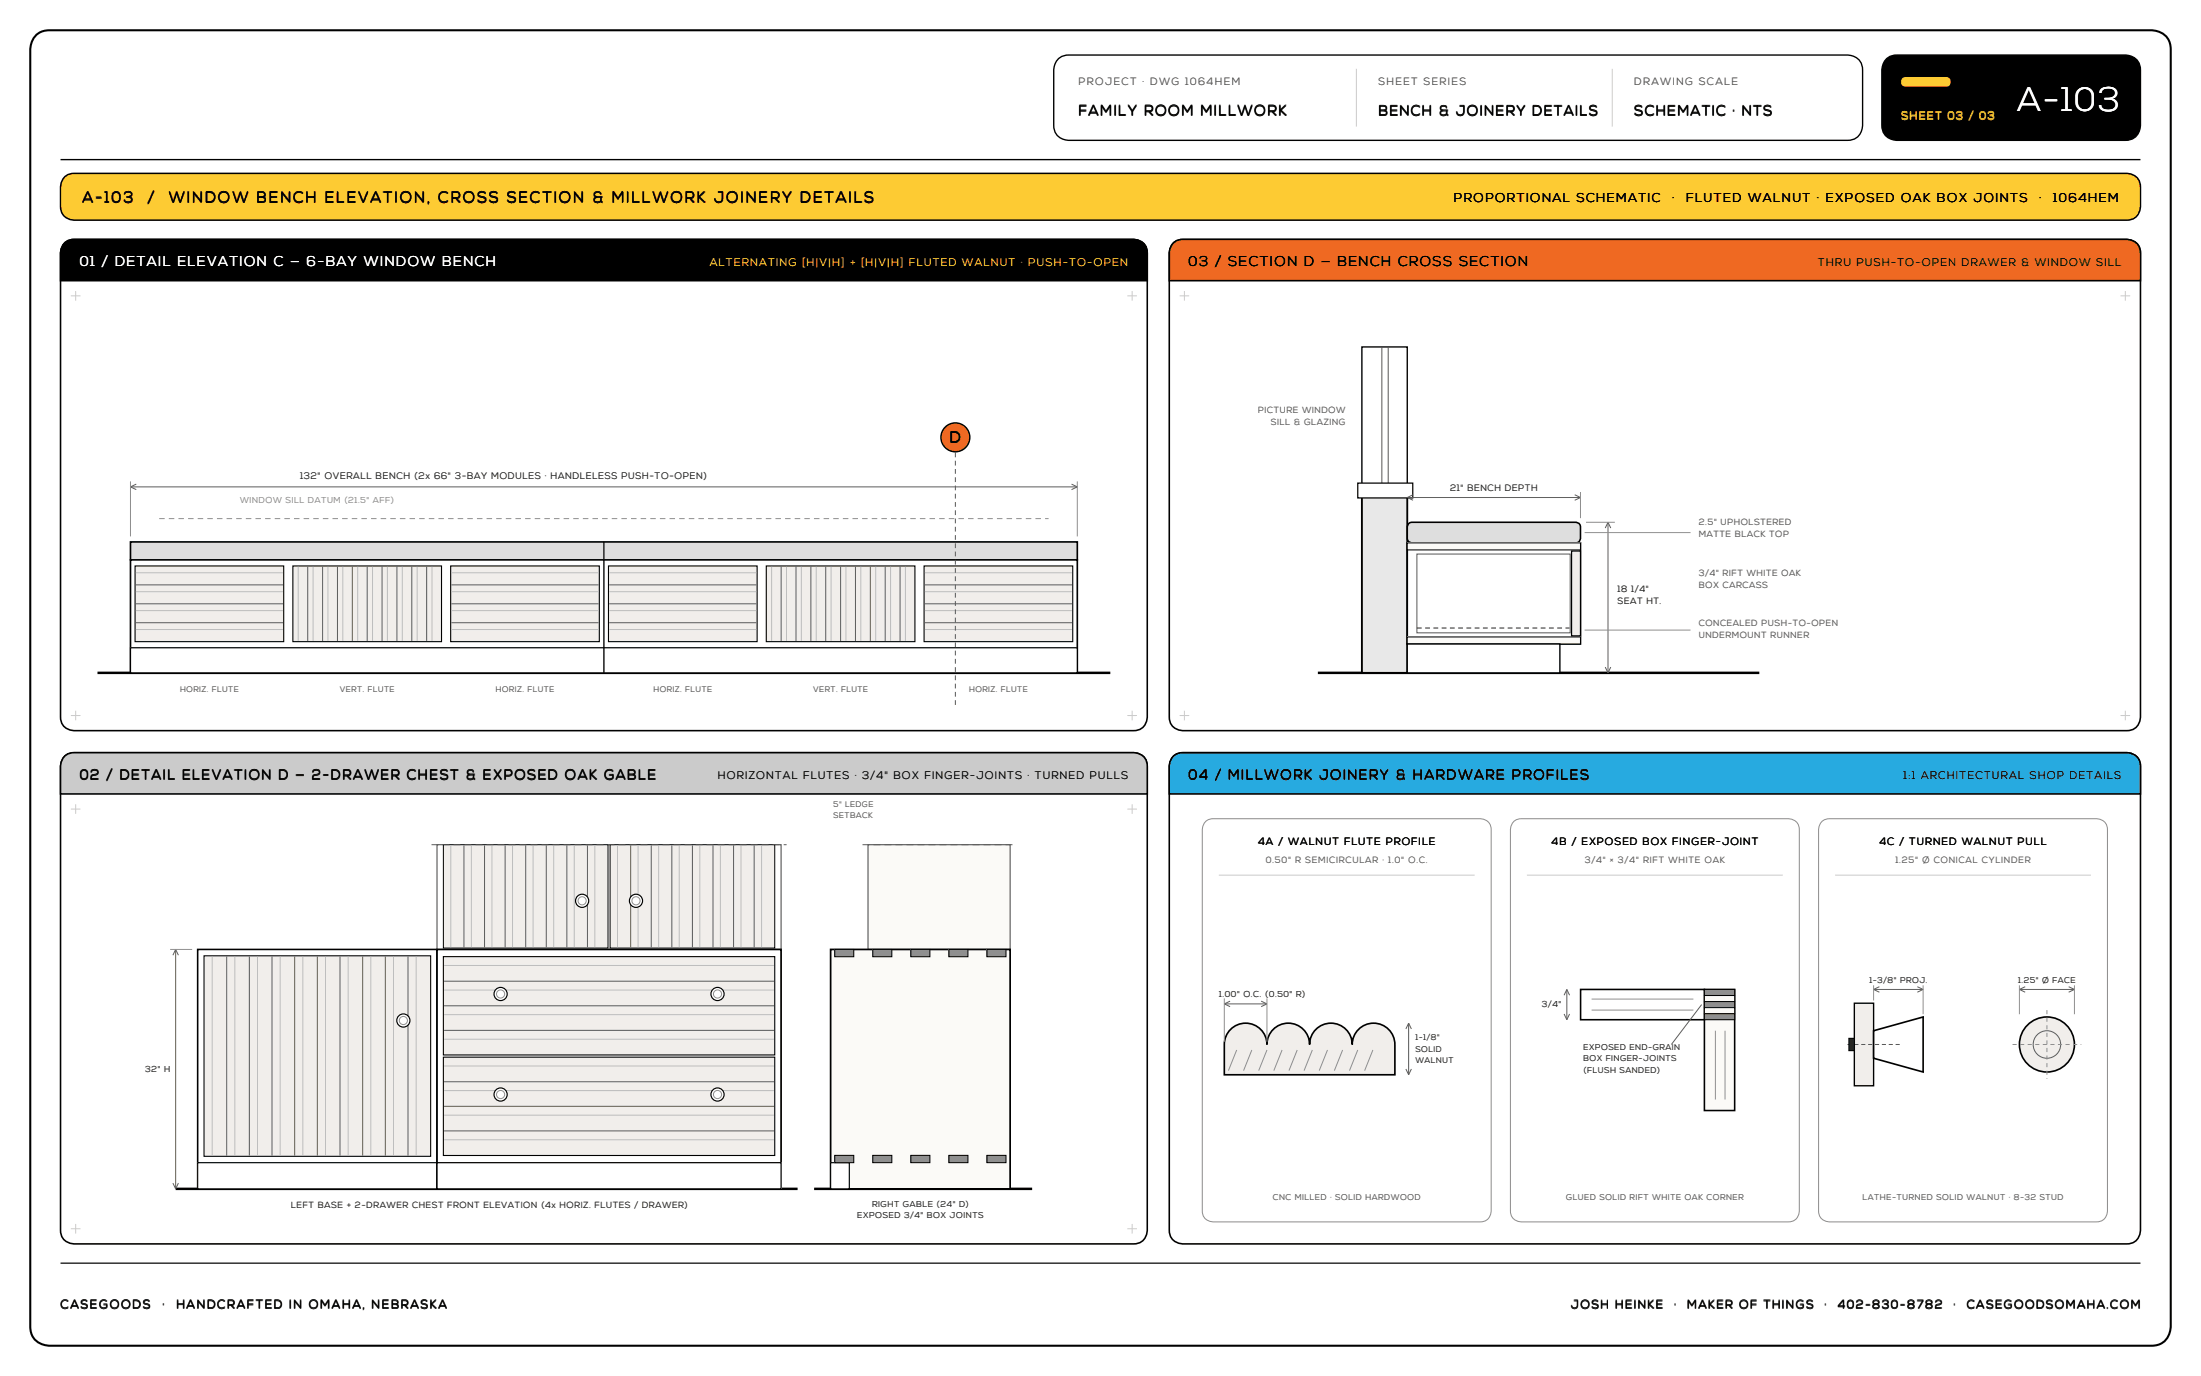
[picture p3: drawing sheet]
<svg xmlns="http://www.w3.org/2000/svg" width="564mm" height="353mm" viewBox="0 0 564 353" stroke-linecap="round" stroke-linejoin="round" font-family="sans-serif">
<path d="M9.5 8.8l.8-.5 1.1-.4 1.3-.1h539a4.8 4.8 0 0 1 5 4.9v327.4a4.8 4.8 0 0 1-5 4.9h-539a4.8 4.8 0 0 1-4.9-4.9v-327.4l.1-1.1a5.1 5.1 0 0 1 1.6-2.8z" fill="#fff" stroke="#000" stroke-width=".53"/>
<path d="M271.4 15.1l1.6-.9 1.1-.1h199.7a3.8 3.8 0 0 1 3.9 3.9v14.1a3.8 3.8 0 0 1-3.9 3.9h-199.7a3.8 3.8 0 0 1-3.9-3.9l.1-14.6a4.3 4.3 0 0 1 1.1-2.4z" fill="#fff" stroke="#000" stroke-width=".35"/>
<path d="M347.8 17.6v14.9M413.5 17.6v14.9" fill="none" stroke="#cbcbcb" stroke-width=".26"/>
<path d="M483.7 15.1l1.6-.9 1.2-.1h58.5a3.8 3.8 0 0 1 3.9 3.9v14.1a3.8 3.8 0 0 1-3.9 3.9h-58.5a3.8 3.8 0 0 1-3.9-3.9v-14.6a4.3 4.3 0 0 1 1.1-2.4z" fill="#000" stroke="#000" stroke-width=".35"/>
<path d="M487.8 20.1l.8-.3h10.6a1.25 1.25 0 0 1 1.1 1.2 1.25 1.25 0 0 1-1.1 1.2h-10.6a1.25 1.25 0 0 1-1.1-.8 1.25 1.25 0 0 1 .3-1.3z" fill="#fdcb33"/>
<path d="M15.5 40.9h533.4" fill="none" stroke="#000" stroke-width=".35"/>
<path d="M16.4 45.6l.6-.6 .9-.4 1.1-.2h526.4a3.5 3.5 0 0 1 3.5 3.6v4.9a3.5 3.5 0 0 1-3.5 3.5h-526.4a3.5 3.5 0 0 1-3.5-3.5v-5.1l.2-.9z" fill="#fdcb33" stroke="#000" stroke-width=".39"/>
<path d="M15.5 323.9h533.4" fill="none" stroke="#000" stroke-width=".32"/>
<path d="M16.4 62.5l.6-.6 .9-.4 1.1-.1h271.7a3.5 3.5 0 0 1 3.5 3.5v118.9a3.5 3.5 0 0 1-3.5 3.5h-271.7a3.5 3.5 0 0 1-3.5-3.5v-118.9l.2-1.1z" fill="#fff" stroke="#000" stroke-width=".41"/>
<path d="M16.4 62.5l.6-.6 .9-.4 1.1-.1h271.7a3.5 3.5 0 0 1 3.5 3.5v7.1h-278.7v-7.2l.2-1z" fill="#000" stroke="#000" stroke-width=".41"/>
<path d="M18.2 75.8h2.4M19.4 74.6v2.5M289.1 75.8h2.5M290.3 74.6v2.5M18.2 183.4h2.4M19.4 182.2v2.5M289.1 183.4h2.5M290.3 182.2v2.5" fill="none" stroke="#cbcbcb" stroke-width=".26"/>
<path d="M300.7 62.5l.6-.6 .9-.4 1.2-.1h242a3.5 3.5 0 0 1 3.5 3.5v118.9a3.5 3.5 0 0 1-3.5 3.5h-242a3.5 3.5 0 0 1-3.5-3.5v-118.9l.1-1.1z" fill="#fff" stroke="#000" stroke-width=".41"/>
<path d="M300.7 62.5l.6-.6 .9-.4 1.2-.1h242a3.5 3.5 0 0 1 3.5 3.5v7.1h-249v-7.2l.1-1z" fill="#ef6922" stroke="#000" stroke-width=".41"/>
<path d="M302.5 75.8h2.5M303.7 74.6v2.5M543.8 75.8h2.5M545 74.6v2.5M302.5 183.4h2.5M303.7 182.2v2.5M543.8 183.4h2.5M545 182.2v2.5" fill="none" stroke="#cbcbcb" stroke-width=".26"/>
<path d="M16.4 194.1l.6-.6 .9-.4 1.1-.1h271.7a3.5 3.5 0 0 1 3.5 3.5v118.9a3.5 3.5 0 0 1-3.5 3.5h-271.7a3.5 3.5 0 0 1-3.5-3.5v-118.9l.2-1.1z" fill="#fff" stroke="#000" stroke-width=".41"/>
<path d="M16.4 194.1l.6-.6 .9-.4 1.1-.1h271.7a3.5 3.5 0 0 1 3.5 3.5v7.1h-278.7v-7.3l.2-.9z" fill="#cbcbcb" stroke="#000" stroke-width=".41"/>
<path d="M18.2 207.4h2.4M19.4 206.2v2.5M289.1 207.4h2.5M290.3 206.2v2.5M18.2 315h2.4M19.4 313.8v2.5M289.1 315h2.5M290.3 313.8v2.5" fill="none" stroke="#cbcbcb" stroke-width=".26"/>
<path d="M300.7 194.1l.6-.6 .9-.4 1.2-.1h242a3.5 3.5 0 0 1 3.5 3.5v118.9a3.5 3.5 0 0 1-3.5 3.5h-242a3.5 3.5 0 0 1-3.5-3.5v-118.9l.1-1.1z" fill="#fff" stroke="#000" stroke-width=".41"/>
<path d="M300.7 194.1l.6-.6 .9-.4 1.2-.1h242a3.5 3.5 0 0 1 3.5 3.5v7.1h-249v-7.3l.1-.9z" fill="#27aae0" stroke="#000" stroke-width=".41"/>
<path d="M25 172.5h259.7" fill="none" stroke="#000" stroke-width=".63" stroke-linecap="butt"/>
<path d="M40.8 133h228.1" fill="none" stroke="#8f8f8f" stroke-width=".26" stroke-dasharray="1.4 1.1" stroke-linecap="butt"/>
<path d="M33.5 138.9h242.8v4.6h-242.8z" fill="#dedede"/>
<path d="M33.5 138.9h242.8v4.6h-242.8z" fill="none" stroke="#000" stroke-width=".42"/>
<path d="M154.9 138.9v4.6" fill="none" stroke="#000" stroke-width=".32"/>
<path d="M33.5 143.5h242.8v29h-242.8z" fill="#fff"/>
<path d="M33.5 143.5h242.8v29h-242.8z" fill="none" stroke="#000" stroke-width=".42"/>
<path d="M33.5 166.1h242.8v6.4h-242.8z" fill="#fff"/>
<path d="M33.5 166.1h242.8v6.4h-242.8z" fill="none" stroke="#000" stroke-width=".32"/>
<path d="M154.9 143.5v29" fill="none" stroke="#000" stroke-width=".35"/>
<path d="M34.6 145.1h38.2v19.4h-38.2z" fill="#f1eeeb"/>
<path d="M34.6 145.1h38.2v19.4h-38.2z" fill="none" stroke="#000" stroke-width=".28"/>
<path d="M34.8 150h37.8M34.8 154.8h37.8M34.8 159.7h37.8" fill="none" stroke="#5c5c5c" stroke-width=".26"/>
<path d="M34.8 146.8h37.7M34.8 151.7h37.7M34.8 156.5h37.7M34.8 161.4h37.7" fill="none" stroke="#bdbdbd" stroke-width=".26"/>
<path d="M75.1 145.1h38.1v19.4h-38.1z" fill="#f1eeeb"/>
<path d="M75.1 145.1h38.1v19.4h-38.1z" fill="none" stroke="#000" stroke-width=".28"/>
<path d="M78.9 145.3v19M82.7 145.3v19M86.5 145.3v19M90.4 145.3v19M94.2 145.3v19M98 145.3v19M101.8 145.3v19M105.6 145.3v19M109.4 145.3v19" fill="none" stroke="#5c5c5c" stroke-width=".26"/>
<path d="M76.5 145.3v19M80.3 145.3v19M84.1 145.3v19M87.9 145.3v19M91.7 145.3v19M95.5 145.3v19M99.4 145.3v19M103.2 145.3v19M107 145.3v19M110.8 145.3v19" fill="none" stroke="#bdbdbd" stroke-width=".26"/>
<path d="M115.6 145.1h38.1v19.4h-38.1z" fill="#f1eeeb"/>
<path d="M115.6 145.1h38.1v19.4h-38.1z" fill="none" stroke="#000" stroke-width=".28"/>
<path d="M115.7 150h37.8M115.7 154.8h37.8M115.7 159.7h37.8" fill="none" stroke="#5c5c5c" stroke-width=".26"/>
<path d="M115.8 146.8h37.7M115.8 151.7h37.7M115.8 156.5h37.7M115.8 161.4h37.7" fill="none" stroke="#bdbdbd" stroke-width=".26"/>
<path d="M156 145.1h38.2v19.4h-38.2z" fill="#f1eeeb"/>
<path d="M156 145.1h38.2v19.4h-38.2z" fill="none" stroke="#000" stroke-width=".28"/>
<path d="M156.2 150h37.8M156.2 154.8h37.8M156.2 159.7h37.8" fill="none" stroke="#5c5c5c" stroke-width=".26"/>
<path d="M156.3 146.8h37.7M156.3 151.7h37.7M156.3 156.5h37.7M156.3 161.4h37.7" fill="none" stroke="#bdbdbd" stroke-width=".26"/>
<path d="M196.5 145.1h38.1v19.4h-38.1z" fill="#f1eeeb"/>
<path d="M196.5 145.1h38.1v19.4h-38.1z" fill="none" stroke="#000" stroke-width=".28"/>
<path d="M200.3 145.3v19M204.1 145.3v19M207.9 145.3v19M211.8 145.3v19M215.6 145.3v19M219.4 145.3v19M223.2 145.3v19M227 145.3v19M230.8 145.3v19" fill="none" stroke="#5c5c5c" stroke-width=".26"/>
<path d="M197.9 145.3v19M201.7 145.3v19M205.5 145.3v19M209.3 145.3v19M213.1 145.3v19M216.9 145.3v19M220.8 145.3v19M224.6 145.3v19M228.4 145.3v19M232.2 145.3v19" fill="none" stroke="#bdbdbd" stroke-width=".26"/>
<path d="M237 145.1h38.1v19.4h-38.1z" fill="#f1eeeb"/>
<path d="M237 145.1h38.1v19.4h-38.1z" fill="none" stroke="#000" stroke-width=".28"/>
<path d="M33.5 124.8h242.8M33.5 124.8l1.4 .7M34.9 124.1l-1.4 .7M274.8 124.1l1.5 .7M276.3 124.8l-1.5 .7M237.2 150h37.7M237.2 154.8h37.7M237.2 159.7h37.7" fill="none" stroke="#5c5c5c" stroke-width=".26"/>
<path d="M237.2 146.8h37.7M237.2 151.7h37.7M237.2 156.5h37.7M237.2 161.4h37.7" fill="none" stroke="#bdbdbd" stroke-width=".26"/>
<path d="M33.5 123.4v14.1M276.3 123.4v14.1" fill="none" stroke="#8f8f8f" stroke-width=".26"/>
<path d="M245 116v65" fill="none" stroke="#5c5c5c" stroke-width=".26" stroke-dasharray="1.2 .9" stroke-linecap="butt"/>
<circle cx="245" cy="112.1" r="3.7" fill="#ef6922" stroke="#000" stroke-width=".37"/>
<path d="M338 172.5h113.2" fill="none" stroke="#000" stroke-width=".63" stroke-linecap="butt"/>
<path d="M349.3 127h11.6v45.5h-11.6z" fill="#e8e8e8"/>
<path d="M349.3 127h11.6v45.5h-11.6z" fill="none" stroke="#000" stroke-width=".48"/>
<path d="M349.3 88.9h11.6v38.1h-11.6z" fill="#fff"/>
<path d="M349.3 88.9h11.6v38.1h-11.6z" fill="none" stroke="#000" stroke-width=".35"/>
<path d="M354.4 88.9v38.1M356 88.9v38.1" fill="none" stroke="#5c5c5c" stroke-width=".26"/>
<path d="M348.2 123.9h14.1v3.8h-14.1z" fill="#fff"/>
<path d="M348.2 123.9h14.1v3.8h-14.1z" fill="none" stroke="#000" stroke-width=".32"/>
<path d="M361.2 134.3l.3-.3 .6-.1h42.1a1.17 1.17 0 0 1 1.1 1.2v3a1.17 1.17 0 0 1-1.2 1.1h-42.1a1.17 1.17 0 0 1-1.1-1.2v-2.9z" fill="#dedede" stroke="#000" stroke-width=".41"/>
<path d="M360.9 139.2h44.4v25.9h-44.4z" fill="#fff"/>
<path d="M360.9 139.2h44.4v25.9h-44.4z" fill="none" stroke="#000" stroke-width=".42"/>
<path d="M360.9 139.2h44.4v1.8h-44.4z" fill="#fbfaf7"/>
<path d="M360.9 139.2h44.4v1.8h-44.4z" fill="none" stroke="#000" stroke-width=".26"/>
<path d="M360.9 163.3h44.4v1.8h-44.4z" fill="#fbfaf7"/>
<path d="M360.9 163.3h44.4v1.8h-44.4z" fill="none" stroke="#000" stroke-width=".26"/>
<path d="M363.4 142h39.3v20.2h-39.3z" fill="#fff"/>
<path d="M363.4 142h39.3v20.2h-39.3z" fill="none" stroke="#5c5c5c" stroke-width=".26"/>
<path d="M363.4 161h39.1" fill="none" stroke="#242424" stroke-width=".26" stroke-dasharray="1.2 .9" stroke-linecap="butt"/>
<path d="M403 141.3h2.3v21.7h-2.3z" fill="#f1eeeb"/>
<path d="M403 141.3h2.3v21.7h-2.3z" fill="none" stroke="#000" stroke-width=".32"/>
<path d="M360.9 165.1h39.1v7.4h-39.1z" fill="#fff"/>
<path d="M360.9 165.1h39.1v7.4h-39.1z" fill="none" stroke="#000" stroke-width=".35"/>
<path d="M360.9 127.6h44.4M360.9 127.6l1.5 .7M362.4 126.8l-1.5 .8M403.8 126.8l1.5 .8M405.3 127.6l-1.5 .7M412.4 133.9v38.6M412.4 133.9l-.7 1.5M412.4 133.9l.7 1.5M411.7 171l.7 1.5M413.1 171l-.7 1.5" fill="none" stroke="#5c5c5c" stroke-width=".26"/>
<path d="M405.3 126.1v6.7M406.4 136.5h27.1M406.7 133.9h7.4M406.4 161.5h27.1" fill="none" stroke="#8f8f8f" stroke-width=".26"/>
<path d="M45 304.8h159.5M208.8 304.8h55.9" fill="none" stroke="#000" stroke-width=".63" stroke-linecap="butt"/>
<path d="M50.7 243.4h61.4v61.4h-61.4z" fill="#fff"/>
<path d="M50.7 243.4h61.4v61.4h-61.4z" fill="none" stroke="#000" stroke-width=".41"/>
<path d="M50.7 298.1h61.4v6.7h-61.4z" fill="#fff"/>
<path d="M50.7 298.1h61.4v6.7h-61.4z" fill="none" stroke="#000" stroke-width=".3"/>
<path d="M52.3 245h58.1v51.5h-58.1z" fill="#f1eeeb"/>
<path d="M52.3 245h58.1v51.5h-58.1z" fill="none" stroke="#000" stroke-width=".28"/>
<path d="M58.1 245.2v51.1M63.9 245.2v51.1M69.8 245.2v51.1M75.6 245.2v51.1M81.4 245.2v51.1M87.2 245.2v51.1M93 245.2v51.1M98.8 245.2v51.1M104.6 245.2v51.1" fill="none" stroke="#5c5c5c" stroke-width=".26"/>
<path d="M54.4 245.3v50.9M60.2 245.3v50.9M66 245.3v50.9M71.8 245.3v50.9M77.7 245.3v50.9M83.5 245.3v50.9M89.3 245.3v50.9M95.1 245.3v50.9M100.9 245.3v50.9M106.7 245.3v50.9" fill="none" stroke="#bdbdbd" stroke-width=".26"/>
<circle cx="103.4" cy="261.6" r="1.69" fill="#fff" stroke="#000" stroke-width=".3"/>
<circle cx="103.4" cy="261.6" r="1.05" fill="none" stroke="#8f8f8f" stroke-width=".26"/>
<path d="M112.1 216.6h88.2v26.8h-88.2z" fill="#fff"/>
<path d="M112.1 216.6h88.2v26.8h-88.2z" fill="none" stroke="#5c5c5c" stroke-width=".3"/>
<path d="M113.7 216.6h42.2v26.5h-42.2z" fill="#f1eeeb"/>
<path d="M113.7 216.6h42.2v26.5h-42.2z" fill="none" stroke="#000" stroke-width=".26"/>
<path d="M119 216.7v26.2M124.3 216.7v26.2M129.5 216.7v26.2M134.8 216.7v26.2M140.1 216.7v26.2M145.4 216.7v26.2M150.6 216.7v26.2" fill="none" stroke="#5c5c5c" stroke-width=".26"/>
<path d="M115.6 216.8v26.1M120.9 216.8v26.1M126.2 216.8v26.1M131.4 216.8v26.1M136.7 216.8v26.1M142 216.8v26.1M147.3 216.8v26.1M152.5 216.8v26.1" fill="none" stroke="#bdbdbd" stroke-width=".26"/>
<path d="M156.5 216.6h42.2v26.5h-42.2z" fill="#f1eeeb"/>
<path d="M156.5 216.6h42.2v26.5h-42.2z" fill="none" stroke="#000" stroke-width=".26"/>
<path d="M161.7 216.7v26.2M167 216.7v26.2M172.3 216.7v26.2M177.6 216.7v26.2M182.8 216.7v26.2M188.1 216.7v26.2M193.4 216.7v26.2" fill="none" stroke="#5c5c5c" stroke-width=".26"/>
<path d="M158.4 216.8v26.1M163.6 216.8v26.1M168.9 216.8v26.1M174.2 216.8v26.1M179.5 216.8v26.1M184.7 216.8v26.1M190 216.8v26.1M195.3 216.8v26.1" fill="none" stroke="#bdbdbd" stroke-width=".26"/>
<circle cx="149.3" cy="230.9" r="1.69" fill="#fff" stroke="#000" stroke-width=".3"/>
<circle cx="149.3" cy="230.9" r="1.05" fill="none" stroke="#8f8f8f" stroke-width=".26"/>
<circle cx="163.1" cy="230.9" r="1.69" fill="#fff" stroke="#000" stroke-width=".3"/>
<circle cx="163.1" cy="230.9" r="1.05" fill="none" stroke="#8f8f8f" stroke-width=".26"/>
<path d="M110.7 216.6h91" fill="none" stroke="#5c5c5c" stroke-width=".26" stroke-dasharray="1.8 1.1" stroke-linecap="butt"/>
<path d="M112.1 243.4h88.2v61.4h-88.2z" fill="#fff"/>
<path d="M112.1 243.4h88.2v61.4h-88.2z" fill="none" stroke="#000" stroke-width=".44"/>
<path d="M112.1 298.1h88.2v6.7h-88.2z" fill="#fff"/>
<path d="M112.1 298.1h88.2v6.7h-88.2z" fill="none" stroke="#000" stroke-width=".32"/>
<path d="M113.7 245.3h85v25.2h-85z" fill="#f1eeeb"/>
<path d="M113.7 245.3h85v25.2h-85z" fill="none" stroke="#000" stroke-width=".28"/>
<path d="M113.9 251.6h84.6M113.9 257.9h84.6M113.9 264.2h84.6" fill="none" stroke="#5c5c5c" stroke-width=".26"/>
<path d="M113.9 247.5h84.6M113.9 253.8h84.6M113.9 260.1h84.6M113.9 266.4h84.6" fill="none" stroke="#bdbdbd" stroke-width=".26"/>
<circle cx="128.4" cy="254.8" r="1.69" fill="#fff" stroke="#000" stroke-width=".3"/>
<circle cx="128.4" cy="254.8" r="1.05" fill="none" stroke="#8f8f8f" stroke-width=".26"/>
<circle cx="184" cy="254.8" r="1.69" fill="#fff" stroke="#000" stroke-width=".3"/>
<circle cx="184" cy="254.8" r="1.05" fill="none" stroke="#8f8f8f" stroke-width=".26"/>
<path d="M113.7 271h85v25.2h-85z" fill="#f1eeeb"/>
<path d="M113.7 271h85v25.2h-85z" fill="none" stroke="#000" stroke-width=".28"/>
<path d="M113.9 277.3h84.6M113.9 283.6h84.6M113.9 289.9h84.6" fill="none" stroke="#5c5c5c" stroke-width=".26"/>
<path d="M113.9 273.3h84.6M113.9 279.6h84.6M113.9 285.9h84.6M113.9 292.2h84.6" fill="none" stroke="#bdbdbd" stroke-width=".26"/>
<circle cx="128.4" cy="280.6" r="1.69" fill="#fff" stroke="#000" stroke-width=".3"/>
<circle cx="128.4" cy="280.6" r="1.05" fill="none" stroke="#8f8f8f" stroke-width=".26"/>
<circle cx="184" cy="280.6" r="1.69" fill="#fff" stroke="#000" stroke-width=".3"/>
<circle cx="184" cy="280.6" r="1.05" fill="none" stroke="#8f8f8f" stroke-width=".26"/>
<path d="M222.6 216.6h36.4v26.8h-36.4z" fill="#fbfaf7"/>
<path d="M222.6 216.6h36.4v26.8h-36.4z" fill="none" stroke="#5c5c5c" stroke-width=".3"/>
<path d="M221.2 216.6h39.3" fill="none" stroke="#5c5c5c" stroke-width=".26" stroke-dasharray="1.8 1.1" stroke-linecap="butt"/>
<path d="M213 243.4h46v61.4h-46z" fill="#fbfaf7"/>
<path d="M213 243.4h46v61.4h-46z" fill="none" stroke="#000" stroke-width=".44"/>
<path d="M213 298.1h4.8v6.7h-4.8z" fill="#fff"/>
<path d="M213 298.1h4.8v6.7h-4.8z" fill="none" stroke="#000" stroke-width=".3"/>
<path d="M214.1 243.4h4.9v1.9h-4.9z" fill="#8f8f8f"/>
<path d="M214.1 243.4h4.9v1.9h-4.9z" fill="none" stroke="#000" stroke-width=".26"/>
<path d="M223.8 243.4h4.9v1.9h-4.9z" fill="#8f8f8f"/>
<path d="M223.8 243.4h4.9v1.9h-4.9z" fill="none" stroke="#000" stroke-width=".26"/>
<path d="M233.6 243.4h4.9v1.9h-4.9z" fill="#8f8f8f"/>
<path d="M233.6 243.4h4.9v1.9h-4.9z" fill="none" stroke="#000" stroke-width=".26"/>
<path d="M243.4 243.4h4.8v1.9h-4.8z" fill="#8f8f8f"/>
<path d="M243.4 243.4h4.8v1.9h-4.8z" fill="none" stroke="#000" stroke-width=".26"/>
<path d="M253.1 243.4h4.9v1.9h-4.9z" fill="#8f8f8f"/>
<path d="M253.1 243.4h4.9v1.9h-4.9z" fill="none" stroke="#000" stroke-width=".26"/>
<path d="M214.1 296.2h4.9v1.9h-4.9z" fill="#8f8f8f"/>
<path d="M214.1 296.2h4.9v1.9h-4.9z" fill="none" stroke="#000" stroke-width=".26"/>
<path d="M223.8 296.2h4.9v1.9h-4.9z" fill="#8f8f8f"/>
<path d="M223.8 296.2h4.9v1.9h-4.9z" fill="none" stroke="#000" stroke-width=".26"/>
<path d="M233.6 296.2h4.9v1.9h-4.9z" fill="#8f8f8f"/>
<path d="M233.6 296.2h4.9v1.9h-4.9z" fill="none" stroke="#000" stroke-width=".26"/>
<path d="M243.4 296.2h4.8v1.9h-4.8z" fill="#8f8f8f"/>
<path d="M243.4 296.2h4.8v1.9h-4.8z" fill="none" stroke="#000" stroke-width=".26"/>
<path d="M253.1 296.2h4.9v1.9h-4.9z" fill="#8f8f8f"/>
<path d="M253.1 296.2h4.9v1.9h-4.9z" fill="none" stroke="#000" stroke-width=".26"/>
<path d="M45 243.4v61.4M45 243.4l-.7 1.5M45 243.4l.8 1.5M44.3 303.3l.7 1.5M45.8 303.3l-.8 1.5" fill="none" stroke="#5c5c5c" stroke-width=".26"/>
<path d="M43.6 243.4h5.7" fill="none" stroke="#8f8f8f" stroke-width=".26"/>
<path d="M309 210.8l1.2-.8 .9-.1h68.5a2.76 2.76 0 0 1 2.8 2.8v97.7a2.76 2.76 0 0 1-2.8 2.9h-68.5a2.76 2.76 0 0 1-2.8-2.9v-97.7l.2-.9z" fill="#fff" stroke="#8f8f8f" stroke-width=".26"/>
<path d="M312.6 224.4h65.6" fill="none" stroke="#cbcbcb" stroke-width=".26"/>
<path d="M388 210.8l1.2-.8 1-.1h68.4a2.76 2.76 0 0 1 2.8 2.8v97.7a2.76 2.76 0 0 1-2.8 2.9h-68.4a2.76 2.76 0 0 1-2.9-2.9v-97.7l.2-.9z" fill="#fff" stroke="#8f8f8f" stroke-width=".26"/>
<path d="M391.6 224.4h65.6" fill="none" stroke="#cbcbcb" stroke-width=".26"/>
<path d="M467.1 210.8l1.2-.8 .9-.1h68.4a2.76 2.76 0 0 1 2.9 2.8v97.7a2.76 2.76 0 0 1-2.9 2.9h-68.4a2.76 2.76 0 0 1-2.8-2.9v-97.7l.1-.9z" fill="#fff" stroke="#8f8f8f" stroke-width=".26"/>
<path d="M470.6 224.4h65.6" fill="none" stroke="#cbcbcb" stroke-width=".26"/>
<path d="M315.6 263.9a5.5 5.5 0 0 1 5.9-1.2 5.5 5.5 0 0 1 3.4 5.1 5.5 5.5 0 0 1 5.5-5.5 5.5 5.5 0 0 1 5.4 5.5 5.5 5.5 0 0 1 5.5-5.5 5.5 5.5 0 0 1 5.5 5.5 5.5 5.5 0 0 1 5.4-5.5 5.5 5.5 0 0 1 5.5 5.5v7.7h-43.7v-7.7a5.4 5.4 0 0 1 1.6-3.9z" fill="#f1eeeb" stroke="#000" stroke-width=".42"/>
<path d="M314 256v11.1M324.9 256v11.1M317.1 269.2l-2.1 5.3M321 269.2l-2.1 5.3M324.9 269.2l-2.1 5.3M328.8 269.2l-2.1 5.3M332.7 269.2l-2.1 5.3M336.5 269.2l-2.1 5.3M340.4 269.2l-2.1 5.3M344.3 269.2l-2.1 5.3M348.2 269.2l-2.1 5.3M352.1 269.2l-2.1 5.3" fill="none" stroke="#8f8f8f" stroke-width=".26"/>
<path d="M314 257.4h10.9M314 257.4l1.5 .7M315.5 256.7l-1.5 .7M323.4 256.7l1.5 .7M324.9 257.4l-1.5 .7M360.5 274.1l.7 1.4M361.2 262.3v13.2M361.2 262.3l-.7 1.5M361.2 262.3l.7 1.5M361.9 274.1l-.7 1.4" fill="none" stroke="#5c5c5c" stroke-width=".26"/>
<path d="M437.1 253.7h7.8v31h-7.8z" fill="#fbfaf7"/>
<path d="M437.1 253.7h7.8v31h-7.8z" fill="none" stroke="#000" stroke-width=".41"/>
<path d="M405.3 253.7h31.8v7.7h-31.8z" fill="#fff"/>
<path d="M405.3 253.7h31.8v7.7h-31.8z" fill="none" stroke="#000" stroke-width=".41"/>
<path d="M437.1 253.7h7.8v1.5h-7.8z" fill="#8f8f8f"/>
<path d="M437.1 253.7h7.8v1.5h-7.8z" fill="none" stroke="#000" stroke-width=".26"/>
<path d="M437.1 255.2h7.8v1.6h-7.8z" fill="#fbfaf7"/>
<path d="M437.1 255.2h7.8v1.6h-7.8z" fill="none" stroke="#000" stroke-width=".26"/>
<path d="M437.1 256.8h7.8v1.5h-7.8z" fill="#8f8f8f"/>
<path d="M437.1 256.8h7.8v1.5h-7.8z" fill="none" stroke="#000" stroke-width=".26"/>
<path d="M437.1 258.3h7.8v1.6h-7.8z" fill="#fbfaf7"/>
<path d="M437.1 258.3h7.8v1.6h-7.8z" fill="none" stroke="#000" stroke-width=".26"/>
<path d="M437.1 259.9h7.8v1.5h-7.8z" fill="#8f8f8f"/>
<path d="M437.1 259.9h7.8v1.5h-7.8z" fill="none" stroke="#000" stroke-width=".26"/>
<path d="M408.2 256.1h26.1M408.2 259h26.1M439.9 264.3v17.6M442.4 264.3v17.6" fill="none" stroke="#8f8f8f" stroke-width=".26"/>
<path d="M401.1 260l.7 1.4M401.8 253.7v7.7M401.8 253.7l-.7 1.5M401.8 253.7l.7 1.5M402.5 260l-.7 1.4M436.4 257.6l-7.8 10.2" fill="none" stroke="#5c5c5c" stroke-width=".26"/>
<path d="M475.5 257.2h5v21.2h-5z" fill="#f1eeeb"/>
<path d="M475.5 257.2h5v21.2h-5z" fill="none" stroke="#000" stroke-width=".35"/>
<path d="M480.5 264.3l12.7-3.6v14.1l-12.7-3.5z" fill="#fff" stroke="#000" stroke-width=".42"/>
<path d="M473.8 267.8h13.7" fill="none" stroke="#5c5c5c" stroke-width=".26" stroke-dasharray="1.1 .7" stroke-linecap="butt"/>
<path d="M474.1 266.2h1.4v3.2h-1.4z" fill="#242424"/>
<path d="M474.1 266.2h1.4v3.2h-1.4z" fill="none" stroke="#000" stroke-width=".26"/>
<circle cx="524.9" cy="267.8" r="7.1" fill="#f1eeeb" stroke="#000" stroke-width=".42"/>
<g fill="none" stroke="#5c5c5c" stroke-width=".26">
<path d="M480.5 253.7h12.7M480.5 253.7l1.5 .7M482 253l-1.5 .7M491.7 253l1.5 .7M493.2 253.7l-1.5 .7M517.9 253.7h14.1M517.9 253.7l1.5 .7M519.4 253l-1.5 .7M530.5 253l1.5 .7M532 253.7l-1.5 .7"/>
<circle cx="524.9" cy="267.8" r="3.5"/>
</g>
<path d="M524.9 259v17.6M516.1 267.8h17.7" fill="none" stroke="#8f8f8f" stroke-width=".26" stroke-dasharray="1.1 .9" stroke-linecap="butt"/>
<path d="M480.5 252.6v3.9M493.2 252.6v7.4M517.9 252.6v7.4M532 252.6v7.4" fill="none" stroke="#8f8f8f" stroke-width=".26"/>
<text font-size="8.6" fill="#fff" x="517.4" y="28.6">A-103</text>
<g font-size="4">
<text x="21.2" y="51.9">A-103</text>
<text x="37.9" y="51.9">/</text>
<text x="43.3" y="51.9">WINDOW BENCH ELEVATION, CROSS SECTION &amp; MILLWORK JOINERY DETAILS</text>
<text x="243.6" y="113.5">D</text>
</g>
<g font-size="3.7">
<text x="276.6" y="29.6">FAMILY ROOM MILLWORK</text>
<text x="353.5" y="29.6">BENCH &amp; JOINERY DETAILS</text>
<text x="419.1" y="29.6">SCHEMATIC · NTS</text>
</g>
<text font-size="3.6" fill="#fff" x="20.5" y="68.3">01 / DETAIL ELEVATION C — 6-BAY WINDOW BENCH</text>
<g font-size="3.6">
<text x="304.8" y="68.3">03 / SECTION D — BENCH CROSS SECTION</text>
<text x="20.5" y="199.8">02 / DETAIL ELEVATION D — 2-DRAWER CHEST &amp; EXPOSED OAK GABLE</text>
<text x="304.8" y="199.8">04 / MILLWORK JOINERY &amp; HARDWARE PROFILES</text>
</g>
<g font-size="3.2">
<text x="372.9" y="51.8">PROPORTIONAL SCHEMATIC</text>
<text x="428.8" y="51.8">·</text>
<text x="432.4" y="51.8">FLUTED WALNUT · EXPOSED OAK BOX JOINTS</text>
<text x="523" y="51.8">·</text>
<text x="526.6" y="51.8">1064HEM</text>
</g>
<g font-size="3.1">
<text x="15.5" y="335.5">CASEGOODS</text>
<text x="41.6" y="335.5">·</text>
<text x="45.2" y="335.5">HANDCRAFTED IN OMAHA, NEBRASKA</text>
</g>
<g font-size="3">
<text x="402.9" y="335.5">JOSH HEINKE</text>
<text x="429.3" y="335.5">·</text>
<text x="432.7" y="335.5">MAKER OF THINGS</text>
<text x="467.9" y="335.5">·</text>
<text x="471.3" y="335.5">402-830-8782</text>
<text x="501" y="335.5">·</text>
<text x="504.4" y="335.5">CASEGOODSOMAHA.COM</text>
</g>
<text font-size="2.9" fill="#fdcb33" x="487.5" y="30.7">SHEET 03 / 03</text>
<text font-size="2.8" fill="#fdcb33" x="182" y="68.2">ALTERNATING [H|V|H] + [H|V|H] FLUTED WALNUT · PUSH-TO-OPEN</text>
<g font-size="2.8">
<text x="466.2" y="68.2">THRU PUSH-TO-OPEN DRAWER &amp; WINDOW SILL</text>
<text x="184.1" y="199.7">HORIZONTAL FLUTES · 3/4&quot; BOX FINGER-JOINTS · TURNED PULLS</text>
<text x="488.2" y="199.7">1:1 ARCHITECTURAL SHOP DETAILS</text>
</g>
<g font-size="2.7" fill="#5a5a5a">
<text x="276.6" y="21.9">PROJECT · DWG 1064HEM</text>
<text x="353.5" y="21.9">SHEET SERIES</text>
<text x="419.1" y="21.9">DRAWING SCALE</text>
</g>
<g font-size="2.7">
<text x="322.6" y="216.6">4A / WALNUT FLUTE PROFILE</text>
<text x="397.9" y="216.6">4B / EXPOSED BOX FINGER-JOINT</text>
<text x="482" y="216.6">4C / TURNED WALNUT PULL</text>
</g>
<text font-size="2.4" fill="#242424" x="77" y="122.7">132&quot; OVERALL BENCH (2x 66&quot; 3-BAY MODULES · HANDLELESS PUSH-TO-OPEN)</text>
<g font-size="2.3" fill="#5c5c5c">
<text x="322.6" y="105.9">PICTURE WINDOW</text>
<text x="325.9" y="109">SILL &amp; GLAZING</text>
<text x="435.7" y="134.6">2.5&quot; UPHOLSTERED</text>
<text x="435.7" y="137.7">MATTE BLACK TOP</text>
<text x="435.7" y="147.7">3/4&quot; RIFT WHITE OAK</text>
<text x="435.7" y="150.8">BOX CARCASS</text>
<text x="435.7" y="160.5">CONCEALED PUSH-TO-OPEN</text>
<text x="435.7" y="163.6">UNDERMOUNT RUNNER</text>
<text x="324.6" y="221.2">0.50&quot; R SEMICIRCULAR · 1.0&quot; O.C.</text>
<text x="406.4" y="221.2">3/4&quot; × 3/4&quot; RIFT WHITE OAK</text>
<text x="486.1" y="221.2">1.25&quot; Ø CONICAL CYLINDER</text>
</g>
<g font-size="2.3" fill="#242424">
<text x="371.9" y="125.8">21&quot; BENCH DEPTH</text>
<text x="414.8" y="151.8">18</text>
<text x="414.8" y="155">SEAT HT.</text>
<text x="418.3" y="151.8">1/4&quot;</text>
<text x="74.6" y="309.7">LEFT BASE + 2-DRAWER CHEST FRONT ELEVATION (4x HORIZ. FLUTES / DRAWER)</text>
</g>
<text font-size="2.2" fill="#8f8f8f" x="61.5" y="128.9">WINDOW SILL DATUM (21.5&quot; AFF)</text>
<g font-size="2.2" fill="#242424">
<text x="312.6" y="255.6">1.00&quot; O.C. (0.50&quot; R)</text>
<text x="395.4" y="258.3">3/4&quot;</text>
<text x="37.2" y="274.8">32&quot; H</text>
<text x="223.7" y="309.4">RIGHT GABLE (24&quot; D)</text>
<text x="219.8" y="312.4">EXPOSED 3/4&quot; BOX JOINTS</text>
</g>
<g font-size="2.1" fill="#242424">
<text x="479.4" y="251.9">1-3/8&quot; PROJ.</text>
<text x="517.6" y="251.9">1.25&quot; Ø FACE</text>
<text x="363" y="266.7">1-1/8&quot;</text>
<text x="363" y="269.6">SOLID</text>
<text x="406" y="269.2">EXPOSED END-GRAIN</text>
<text x="363" y="272.5">WALNUT</text>
<text x="406" y="272.1">BOX FINGER-JOINTS</text>
<text x="406" y="275">(FLUSH SANDED)</text>
</g>
<g font-size="2.1" fill="#5c5c5c">
<text x="326.4" y="307.6">CNC MILLED · SOLID HARDWOOD</text>
<text x="401.6" y="307.6">GLUED SOLID RIFT WHITE OAK CORNER</text>
<text x="477.7" y="307.6">LATHE-TURNED SOLID WALNUT · 8-32 STUD</text>
</g>
<g font-size="2" fill="#5c5c5c">
<text x="46.2" y="177.4">HORIZ. FLUTE</text>
<text x="87.2" y="177.4">VERT. FLUTE</text>
<text x="127.1" y="177.4">HORIZ. FLUTE</text>
<text x="167.6" y="177.4">HORIZ. FLUTE</text>
<text x="208.6" y="177.4">VERT. FLUTE</text>
<text x="248.5" y="177.4">HORIZ. FLUTE</text>
<text x="213.7" y="207">5&quot; LEDGE</text>
<text x="213.7" y="209.8">SETBACK</text>
</g>
</svg>
